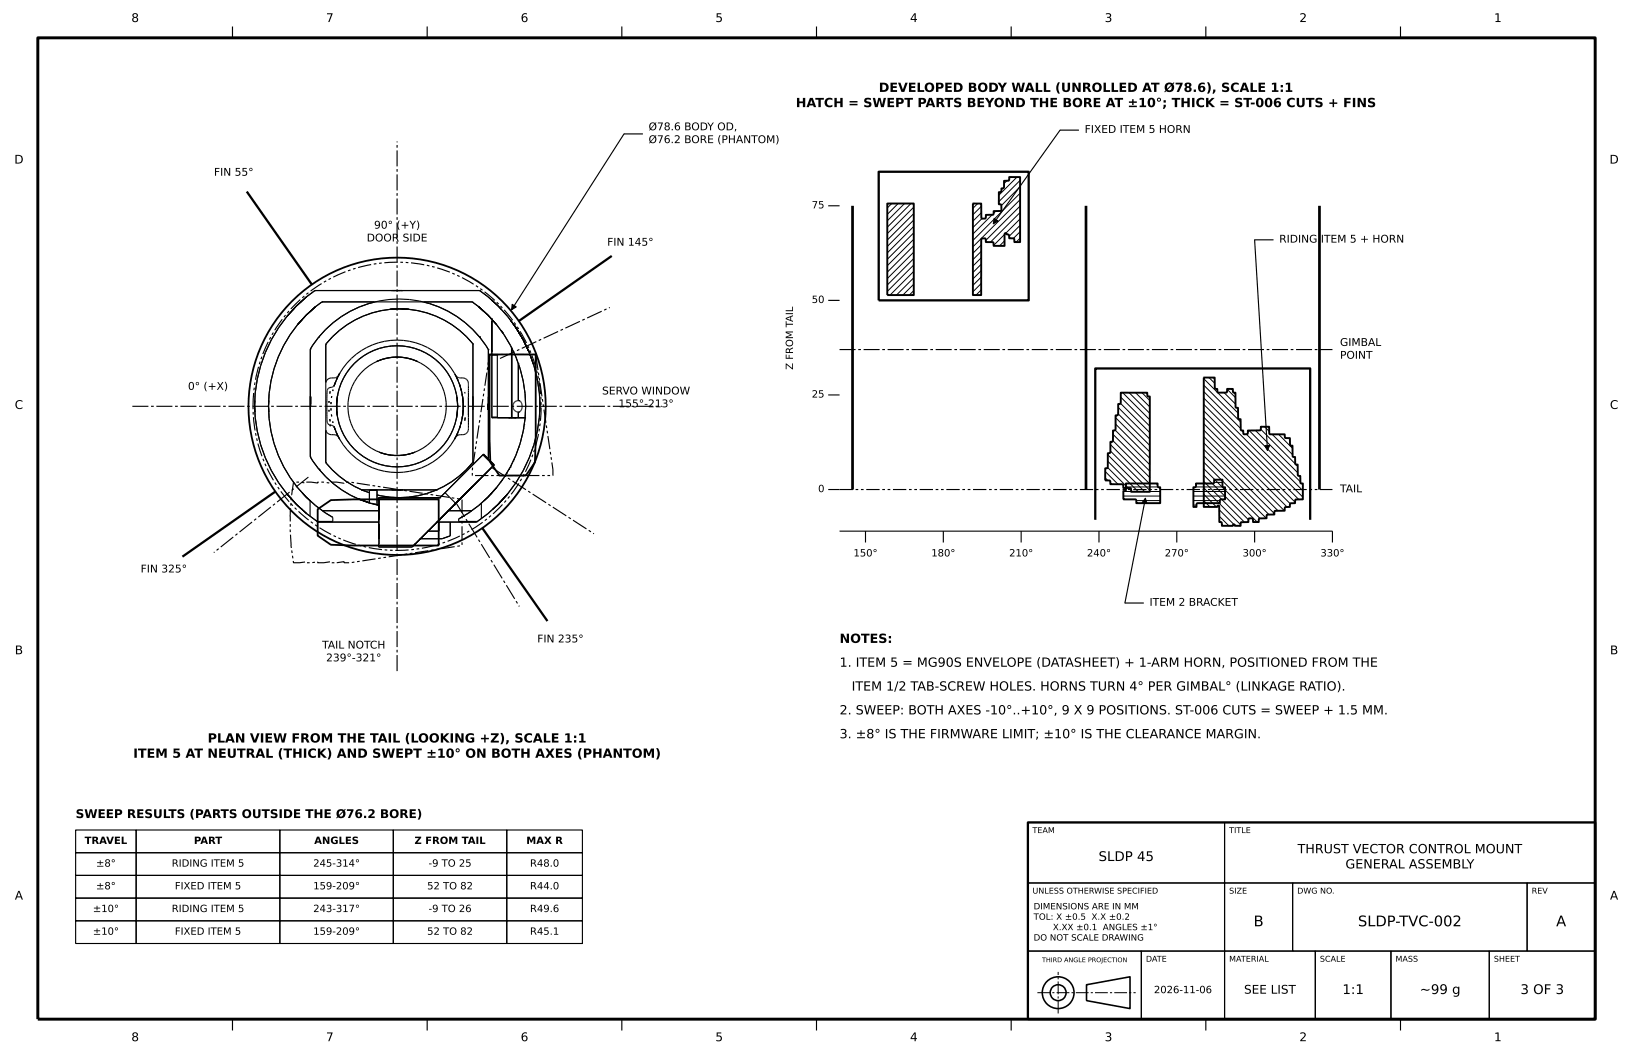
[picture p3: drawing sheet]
<svg xmlns="http://www.w3.org/2000/svg" width="432mm" height="279mm" viewBox="0 0 432 279" stroke-linecap="round" stroke-linejoin="round" font-family="sans-serif">
<path d="M66.9 107.4a38.1 38.1 0 0 1 56.6-33.3 38.1 38.1 0 0 1 1.7 65.6 38.1 38.1 0 0 1-58.2-30.3l-.1-2M132 125.7h14.2v-1.6l-4.6-30.4h-12.1l-4.6 30.4v1.6h7.1M222 129.4h130.3M89 148.8l2-.3v.3h1.6l29.6-4.6v-12.2l-29.6-4.6h-1.6v.3l-2-.3h-1.6v.3l-1.8-.3h-1.6v.3l-1.7-.3h-1.6v.2l-3.1-.2-.7 4.6-.2 4.5 .2 7.7 .7 4.6 3.1-.2v.2h1.6l1.7-.3v.3h1.6l1.8-.3v.3h1.6" fill="none" stroke="#000" stroke-width=".3" stroke-dasharray="3.5 .7 .7 .7 .7 .7" stroke-linecap="butt"/>
<g fill="none" stroke="#000" stroke-width=".48">
<path d="M129.5 93.7h12.1v22.5l-.1 6-2.5 3.5h-6.9l-2.5-3.5-.1-6zM84 134.6l3.5-2.4 6-.2h22.5v12.2h-22.5l-6-.2-3.5-2.4z"/>
<circle cx="105" cy="107.4" r="39.3"/>
</g>
<g fill="none" stroke="#000" stroke-width=".3">
<path d="M61.5 7v3M112.9 7v3M164.4 7v3M215.9 7v3M267.4 7v3M318.9 7v3M370.3 7v3M170 35.4h-5l-29.7 46.5M285.3 34.4h-5l-17.6 24.7M219 54.4h3M79.7 79.9l-1.3 1M81.1 78.4l2.2-1.6h43.5l2.2 1.6"/>
<path d="M81.1 78.4l-2.7 2.5M81.1 78.4l-1.6 1.4M85.1 79.8h39.8M85.1 79.8l-1.7 1.3M85.1 79.8h13.8M99 79.9l-1.4 .3M103.5 76.8h3M112.1 79.9l1.4 .3M112.1 79.8h12.8M124.9 79.8l1.7 1.3M129 78.4l1 1M129 78.4l2.7 2.5"/>
<path d="M130 79.4l.6 .4M130 79.4l.5 .4M130 79.4l1.7 1.5M130 79.4v.1M130.5 79.8h.1M130.5 79.8l1.2 1.1M219 79.4h3M336.7 63.4h-5l3.5 55.7M75.9 83.6l-2.2 3-1.9 3.2-1.6 3.4-1.3 3.4-.9 3.6-.5 3.7-.2 3.2M77.8 81.6l-1.9 2M78.4 80.9l-2.5 2.7M78.4 80.9l-1 1"/>
<path d="M78.7 85.8l-2 2.7-1.7 2.8-1.4 3-1.1 3.2-.9 3.2-.4 3.3-.2 3.4M79.9 84.3v.1M79.9 84.4l-1.2 1.4M80 84.4l-1.3 1.4M81 83.3l-2.3 2.5M81 83.3l-1 1.1M81 83.3h.1M81.8 82.5h.1M82 92.3v28.5M82.1 82.3l-1.1 1M82.1 82.3h-.1M83.4 81.1l-2.4 2.2"/>
<path d="M83.4 81.1l-1.4 1.2M83.4 81.1l-1.5 1.4M84.3 89l-2.3 3.3M84.3 89h.1M86.1 91v31.3M86.1 91v10M89.2 99.8l-.2 .5zM89.8 98.7l-.7 1.4M89.8 98.7l1.7-2.4 1.4-1.6 3.4-2.5 3.8-1.6 2.6-.5 2.3-.2 2.3 .2 2.6 .5 2 .7 2.6 1.4 2.2 1.7 1.5 1.5 2.1 3M89.8 98.7a2.17 2.17 0 0 1-2.5 1.2l-.8 .5-.3 .7M89.8 98.7l-.2 .4zM97.6 80.2l-4.9 2-2.4 1.5-2.2 1.6-3.8 3.7"/>
<path d="M97.6 80.2l2.6-.6 2.7-.4 2.7-.2 2.6 .2 2.7 .4 2.6 .6M100.1 95.3l-2.7 1.6-2 1.7-.9 1.1-.9 1.4-1 2.4-.5 2.3-.1 2 .2 2 .6 2.2 1.4 2.6 1.7 2.1 1.1 1 1.4 .9 2.4 1.1M100.9 95l-1.3 .5 .5-.2M100.9 95l-.8 .3M101.5 94.9l-1.4 .4M101.5 94.9l-.6 .1M102.2 94.7l-1.3 .3M102.2 94.7l-.7 .2M102.9 94.6l-1.4 .3M102.9 94.6l-.7 .1M103.2 81.8l-4.8 .9-4.5 1.9-4.1 2.7-1.8 1.7-1.9 2M103.6 81.7h-.1"/>
<path d="M103.6 81.7l-.4 .1M103.6 94.4l-1.4 .3M103.6 94.4l-.7 .2M104.3 94.4h1.4M104.3 94.4l-1.4 .2M104.3 94.4h-.7M104.3 81.7l-1.1 .1M104.4 81.7l-1.2 .1M104.8 81.7l-1.6 .1M105 94.4h1.4M105 94.4h.7M105 94.4h-1.4"/>
<path d="M105 94.4h-.7M105.6 81.6l-2.4 .2M105.6 81.6l2.5 .2M105.6 81.6l.5 .1M105.6 81.6l.7 .1M105.6 81.6l-2.1 .1M105.7 94.4h.7M105.7 94.4l1.4 .2M106.1 81.7h.2M106.1 81.7l2 .1M106.3 81.7h.3M106.3 81.7h.2"/>
<path d="M106.3 81.7l1.8 .1M106.4 94.4l.7 .2M106.4 94.4l1.4 .3M106.5 81.7h.1M106.6 81.7l1.5 .1M106.6 81.6v.1M107.1 94.6l.7 .1M107.1 94.6l1.4 .3M107.8 94.7l.7 .2M107.8 94.7l1.3 .3M108.1 81.8l4.8 .9 4.5 1.9 4.1 2.7 1.8 1.7 1.8 1.9v31.3l-1.9 2-1.8 1.7-4.1 2.7M108.5 94.9l.6 .1"/>
<path d="M108.5 94.9l1.4 .4M109.1 95l.8 .3M109.1 95l1.3 .5-.5-.2M109.9 95.3l2.2 1.2 1.4 1.1 2.1 2.2 1.3 2.4 .5 1.3 .4 1.8 .2 2.5-.2 1.8-.6 2.4-1.5 2.8-1.6 1.9-1.1 1-1.6 1-2.2 1M113.5 80.2l4.9 2 2.4 1.5 2.2 1.6 3.8 3.7M120.3 98.9l.1 .2a3.1 3.1 0 0 0 2.5 .9 1.85 1.85 0 0 1 1 1.8v4M120.3 98.9l.6 1.2M120.7 99.8l.4 .7zM126.6 81.1l2.4 2.2M126.6 81.1l1.3 1.2M126.8 89h.1M126.8 89l2.3 3.4"/>
<path d="M126.8 89.1h.1M127.9 82.3h.1M127.9 82.3l1.1 1M129 83.3h.1M129 83.3l2.3 2.5M129 83.3l1 1.1M129.1 92.4v28.5M129.8 84.1h.1M129.9 84.2l1.4 1.6M130 84.4h.1M130 84.8h.5M130 84.8h.1"/>
<path d="M130 92.8h.1M130 93.8v16.5M130 93.8h1.5M130 84.8v25.6M130 84.8h.3M130 84.8v8M130 92.8v1M130.1 84.3l-.1 .1M131.3 85.8l1.8 2.4M131.3 85.8l2 2.7M131.5 93.8v16.6M131.5 93.8h.2"/>
<path d="M131.7 80.9l2.5 2.7M131.7 80.9l.9 1M132.5 81.8h.1M132.5 87.4l.6 .7M132.5 87.4l.1 .1M132.6 81.9h.1M132.6 87.5l.5 .6M133.1 88.2l.2 .3M133.1 88.1v.1M133.3 88.5l1.7 2.8M134.2 83.6l.9 1.2M134.2 83.6l2.2 3"/>
<path d="M135 84.8h.1M135 91.3l.4 .9M135 91.3l1.4 3M135.1 84.8l.5 .7M135.1 84.8l1.3 1.8M135.3 91.9l.1 .3M135.3 91.9v18.5h1.7M135.3 91.9l1.1 2.4M135.4 92.2v18.2h-3.9M135.6 85.5l.1 .2M135.6 85.5h.1M135.7 85.6l.2 .2"/>
<path d="M135.7 85.6h.1M135.7 85.6l.2 .3M135.7 85.6l.7 1M135.7 85.7l.4 .5M135.9 85.8l.4 .6M135.9 85.9l.3 .5M136.1 86.2l.3 .3-.1-.1M136.1 86.2l.3 .4M136.1 86.2l-.1 .1M136.2 86.2l.2 .4M136.2 86.3l.1 .1M136.2 86.4h.1"/>
<path d="M136.2 86.4l.2 .2M136.3 86.4h.1M136.3 86.4l.1 .2M136.4 86.8l1.9 3M136.4 94.3l1.1 3.2M136.4 94.3l.6 1.8M136.4 86.6l1.2 1.9M136.4 86.6l.5 .8M136.4 86.6l1 1.6M136.4 86.6l1.4 2.2M136.4 86.6l.2 .3M136.4 86.6l1.9 3.2"/>
<path d="M136.4 86.6l1 1.7M136.6 86.9l.3 .5M136.6 86.9l1.7 2.9M136.9 87.4l.8 1.3-.3-.5M136.9 87.4l.6 .9M137 96.1v9.8M137 96.1l.5 1.4M137.4 88.3l.2 .3M137.5 88.3l.1 .3M137.5 97.5l.8 3.2M137.6 88.6h.1M137.6 88.6l.2 .2"/>
<path d="M137.8 88.8l.4 .8M137.8 88.8l.3 .5M138 89.2l.3 .6M138 89.2v.1M138 89.2h-.1M138 89.3l.2 .3M138 89.3h.1M138.1 89.3h.1M138.1 89.3l.2 .5M138.2 89.6l.1 .2M138.3 89.8l.3 .6M138.3 89.8l1.5 3"/>
<path d="M138.3 89.8l1.6 3.4M138.4 89.8l1.5 3.3M138.4 90l1.2 2.5M138.4 90l.2 .3M138.6 90.3l1.2 2.5M138.6 90.4l1.1 2.3M138.6 90.4l1 2.1M139.6 92.5l.1 .2M139.6 92.5l.3 .6M139.7 92.7l.1 .2M139.8 92.9h.1M139.8 92.9l.1 .1"/>
<path d="M139.9 93.1h.1M139.9 93.2l1.3 3.4M139.9 93.2l1.2 3.2M141 96.4h.1M141.1 96.4l-.9-2.6 1 2.8M141.2 96.6l.9 3.6M141.2 96.6l.8 3.5M67.3 107.1l.2 3.2 .5 3.7 .9 3.6 1.3 3.4 1.6 3.4 1.9 3.2 2.2 3M67.3 107.1h.1M67.3 107.1l.1 1.8M67.4 105.9l-.1 1.2M67.4 108.9h.1"/>
<path d="M71 107.4l.2 3.3 .4 3.3 .9 3.2 1.1 3.2 1.4 3 1.7 2.8 2 2.7 2.3 2.5M71 107.4l.1 1.5M71.1 105.9l-.1 1.5M82.1 106.8v.4M82.1 105v1.8M82.1 105h.1M82.1 107.2l-.1-2.4v3.5M86.1 113.9v8.4M86.2 113.7a1.91 1.91 0 0 0 2.3 1.2 1.78 1.78 0 0 1 1.3 1.2M86.5 111.7h.1M86.5 111.7l.3 .4 .4 .3M87 108.3v.5z"/>
<path d="M87 106v.5zM87.2 110.8l.1 .6zM87.2 112.4h.3M87.3 112.3l.1 .4zM87.3 103.4l-.1 .6zM87.5 102.4h.1M87.5 112.4h.1M87.5 102.4a1.69 1.69 0 0 0-1 2.1v7.1M87.5 112.4l.5 .1 .4 .6M87.5 107.9v.6zM87.5 106.3v.5zM87.6 109.6l.1 .5z"/>
<path d="M87.7 104.7l-.1 .5zM88 111.4l.1 .4zM88.1 103l-.1 .4zM88.3 112.6l.2 .5M88.3 102.1h.1M88.4 112.8l.2 .8zM88.4 113l.1 .1zM88.4 101.7h.1M88.4 101.7l-.3 .5-.6 .2M88.5 101.7l-.1 .3v-.3M88.5 113.1l.6 1.6M88.5 101.7l-.1 .3"/>
<path d="M88.5 101.7l.3-.8-.5 1.2M88.5 101.7l-.2 .4M88.9 114.2l.3 .8zM89 107.4v.3M89 107.4l.1 1.6M89 107.4v.8v-.2M89 107.4v.1M89 107.3v.1M89 107.5v.5M89 107.1v.2M89 107.7v.4M89 107.1v.3"/>
<path d="M89 106.8v.3M89 108v.1M89 106.7v.4M89 108.1v.5M89 108.1v.1M89 106.7v.1M89 106.6v.1M89 106.2v.5M89 108.6l.1 .3M89 108.6l.1 .4M89.1 105.9l-.1 .3M89.1 108.9v.1"/>
<path d="M89.1 109l.2 1.5M89.1 105.8l-.1 1.6M89.1 105.8l-.1 .8M89.1 105.8v.1M89.1 109h.1M89.1 105.8l-.1 .4M89.1 109v.1M89.1 109l.1 .8M89.1 105.8h.1M89.1 114.7l.7 1.4M89.1 100.1l-.6 1.6M89.1 109.1v.1"/>
<path d="M89.1 105.6v.2M89.1 109.2l.1 .6M89.2 109.8l.1 .7M89.3 110.5l.9 3 1.5 2.8 1.2 1.5 1.9 2 2.7 1.7 2.3 1 2.1 .6 3.1 .3 3.1-.3 2.1-.6 2.3-1 2.7-1.7 2.2-2.2 1.4-2.1 1-2 .9-3M89.3 104.3l-.2 1.5M89.3 104.3l.9-3 1.5-2.8 1.6-2 1.5-1.5 2.7-1.7 1.9-.9 2.5-.7 3.1-.3 3.1 .3 2.5 .7 1.9 .9 2.7 1.7 2.2 2.2 1.4 2.1 1 2 .9 3M89.3 104.3l-.2 1.3M89.8 116.1l1.8 2.6 1.3 1.4 3.2 2.3 2.4 1.2 1.6 .6 3.1 .6 1.8 .1 1.8-.1 3.1-.6 1.6-.6 2.8-1.4 2.8-2.1 2.2-2.5 .9-1.5M100.8 119.7l1.4 .4M100.8 119.7l.8 .3M100.8 119.7l-.5-.2 1.3 .5M101.6 120l1.3 .3"/>
<path d="M101.6 120l.6 .1M108.4 120l-1.3 .3M108.4 120l-.6 .1M109.2 119.7l-1.4 .4M109.2 119.7l-.8 .3M109.2 119.7l.5-.2-1.3 .5M120.7 104.3l.2 1.5M120.7 104.3l.1 .7M120.8 105l.1 .7M120.8 105l.1 .8M120.9 109.2l-.2 1.3M120.9 105.7v.1"/>
<path d="M120.9 109.1v.1M120.9 114.7l-.7 1.4M120.9 100.1l.6 1.6M120.9 114.7l-.2 .4zM120.9 109v.1M120.9 105.8v.1M120.9 105.8h.1M120.9 105.8l.1 1.6M120.9 109l-.2 1.5M120.9 109v.2M120.9 105.8l.1 .4M120.9 109h.1"/>
<path d="M120.9 105.9l.1 .3M120.9 108.9v.1M121 106.2v.9M121 108.6l-.1 .3M121 108.6l-.1 .4M121 107.1v.3M121 107.7v.9M121 107.4v.3M121 107.4l-.1 1.6M121.1 114.3l-.2 .4zM121.5 101.5l.2 .6zM121.5 113.1l-.6 1.6"/>
<path d="M121.5 101.7l.5 1.6M121.7 112.7l-.2 .6zM121.9 102.8l.2 .7zM122 111.5l-.5 1.6M122 103.3l.3 1.6M122 111.3l-.1 .7zM122.3 109.9l-.3 1.6M122.3 104.9l-.1-.7 .2 1.6M122.3 104.9l.1 .9M122.3 104.9l.2 1.7M122.3 109.9l-.1 .7zM122.4 109l-.1 .9"/>
<path d="M122.4 109l-.1 .8M122.4 105.8l.1 .8M122.5 108.2l-.1 .8M122.5 108.2l-.2 1.7M122.5 106.6v1.6M122.5 106.6v.8M122.5 107.4v.8M122.9 103.6v.4M123 110.3l-.1 .9zM123.9 107.4l-.1 2.2M123.9 105.8v1.6M123.9 105.2v.6"/>
<path d="M123.9 113.4a1.74 1.74 0 0 1-2.3 1.5l-.8 .3-.6 .9M123.9 105.2h.1M123.9 105.1l-.1 .1M123.9 113.4h.1M123.9 107.4v5.9M125.1 104.8v3.5M129.1 106.9v1.2M129.1 106.8v1.3M129.1 108.3v.1M129.1 108.1v.2M129.1 106.7v1.6M129.1 108.4h.1"/>
<path d="M129.1 104.9v3.2M129.1 104.9h.1M130 110.4h8.9M130 110.4h4.8M130 110.3h1.5M130 110.3v.1M131.5 110.4h5.5M134.4 110.4h.1M134.5 110.4h.3M134.5 110.4h2M134.8 110.4h.1M136.1 110.4h2.8"/>
<path d="M136.2 110.4h.2M137 108.9v1.5M137 110.4h1.8M137 110.4h1.9M137 108.9h.1M137 105.9a1.5 1.5 0 0 0-1.4 1.5 1.5 1.5 0 0 0 1.4 1.5M137.1 105.9h-.1M137.1 108.9h.1M137.1 108.9h.4M137.1 105.9h.4M137.1 105.9a1.69 1.69 0 0 1 0 3M137.1 105.9h.1"/>
<path d="M137.3 118.1v.2M138.3 100.7l.5 3.3M138.6 113.3l-.1 .1M138.7 112.2v.1M138.8 104l.2 3.4M138.8 110.7l-.5 3.3-.8 3.2-1.1 3.2-1.4 3-1.7 2.8M138.8 110.4v.3M138.8 110.4l.1 .2M139 107.4l-.2 3.3M139 107.4l-.2 3M141.2 117.6l-1.3 3.4M142 100.1v.3"/>
<path d="M142 100.4h.1M142 100.1l.1 .1M142 100.4v.1M142.1 100.2l.5 3.7M142.1 100.2v.2M142.1 100.4l.5 3.5M142.6 103.9l.2 3.2M142.7 105.9l.1 1.2M142.8 107.1l-.2 3.2-.5 3.7-.9 3.6M142.8 107.1l-.1 1.8M219 104.4h3M75.9 130.6l2.5 2.7"/>
<path d="M75.9 130.6l1.8 2M77.7 132.5v.1M77.7 132.6l.7 .7M77.7 132.6h.1M78.4 133.3l2.7 2.5M78.4 133.3l1.5 1.3M79.7 134.5l1.3 1.2-1.3-1.2M79.9 130.4l1.1 1M80.1 130.4h.1M81 131.4l1 .9M81 131.4l2.4 2.2M81 131.4h.1"/>
<path d="M81 131.4l1.1 1M81.1 135.8l.9 .6M81.1 135.8l3 2.2M82 132.3v4.1M82 132.3l1.4 1.3M82 136.4l1.9 1.5M82 120.8l2.4 3.3M83.4 133.6l1.9 1.4M83.4 133.6l2.7 2M83.9 137.9h4.1M83.9 137.9l.2 .1M84.1 138h.1"/>
<path d="M84.1 138h16zM84.3 124h.1M84.3 124l.1 .1M84.4 124.1h.1M84.4 124.1l1.7 1.9M85.3 135h14.8M85.3 135l.8 .6M85.3 135h14.9M86.1 126h.1M86.1 135.6l1.9 1.2M86.1 126l2.1 1.9 2.2 1.6 4.3 2.3M86.1 122.3l1.8 1.9 1.8 1.7 4.1 2.7"/>
<path d="M88 136.8v1.1M93.8 128.6l2.2 1M93.8 128.6l1.9 .9M94.7 131.8l2.9 1.1M94.7 131.8h.1M94.7 131.8l.4 .2M95.1 132l2.6 1M95.7 129.5l.3 .1M95.7 129.5h19.7M96 129.6l1.7 .6M97.6 132.9h.2M97.6 132.9h.1"/>
<path d="M97.7 133l2.4 .6M97.7 133l2 .5M97.7 130.2v2.7M97.7 129.6v.6M97.7 129.6h2M97.7 129.6v3.3M98.3 133l.1 .1M98.6 133.1l.2 .1M99 133.2l.4 .1M99.6 133.4h.1M99.7 129.6v3.8M99.7 130.8v2.6"/>
<path d="M99.7 133.4l.5 .1M99.7 129.6v1.2M99.7 133.4h.1M99.7 133.5l.4 .1M99.7 133.4v.1M99.9 133.5h.2M100.1 137.3v1.3M100.1 137.2v.1M100.1 137v.2M100.1 137.3v1.7M100.1 137h.1M100.1 138.6h.1"/>
<path d="M100.1 138.6v.3M100.1 137.1v.2M100.1 137v.1M100.1 138.9v.1M100.1 131.6l.1 .5M100.1 131.6h16M100.1 131.6h16.2M100.1 138.6v3.8M100.1 137.3v1.6M100.1 137.1v.1M100.1 137.1v.4M100.1 137.5v1.4"/>
<path d="M100.1 137v.3M100.1 137.3h.1M100.1 137.3v.2M100.1 137.5v1.1M100.1 133.6v3.7M100.1 133.6v8.8M100.1 139h.1M100.1 137.2h.1M100.1 138.9h.1M100.2 133.5h.1M100.2 138.6v5.3M100.2 133.5v3.5"/>
<path d="M100.2 139v3.4M100.2 138.9v.1M100.2 139v.1M100.2 132.1v4.8M100.2 138.9v3.5M100.2 138.8v.2M100.2 132.1v5.2M100.2 132.1v4.9M100.2 138.8v5.1M100.2 132.1v1.4M100.2 137.2v.2M100.2 137h.1"/>
<path d="M100.2 137.3h.1M100.2 137v.2M100.2 137.2v.1M100.2 138.6v.2M100.2 138.6h.1M100.2 138.6v.4M100.2 137.1h-.1M102.2 120.1l1.4 .2M102.2 120.1l.7 .2M102.9 120.3h.7M102.9 120.3l1.4 .1M103.5 129.5h3.1"/>
<path d="M103.6 120.3l.7 .1M103.6 120.3l1.4 .1M104.3 120.4h.7M104.3 120.4h1.4M105.7 120.4h-.7M106.4 120.3l-1.4 .1M106.4 120.3l-.7 .1M107.1 120.3l-1.4 .1M107.1 120.3h-.7M107.8 120.1l-1.4 .2M107.8 120.1l-.7 .2M115.1 129.6l-2.3 .9-4.8 .9h-4.9l-3.4-.6"/>
<path d="M115.4 129.5l-.3 .1M116 138h-.6h10.6M116.1 137.5l-6.4 6.4M116.1 131.6h.1M116.1 137.4l-7.1 7.2M116.1 137.4v.1M116.1 137.3v.2M117.3 128.6l-1.9 .9M117.3 128.6l-2.2 1M117.7 130.2l-1.4 1.4M117.7 130.2l2.8 2.9M118.3 135.1v.1"/>
<path d="M118.3 135.2l-2.2 2.2M118.3 135.2l1.1-1-3.3 3.2M118.4 135h6.3M118.6 135h6.1M119 134.6l-2.9 2.9M119 134.6l-.7 .6M119 138h7M119 138h-2.4a.44 .44 0 0 0-.6 0 .44 .44 0 0 0 0 .6v1.8M119 138v3a.7 .7 0 0 1-.8 .9l-1.3 .5h-5.9M119.4 134l.1 .1M119.4 134.2l.5-.6-3.8 3.8M119.4 134.2l-3.3 3.2"/>
<path d="M119.5 134.1l-.5 .3M120 133.5h.1M120 133.5l-1 1.1M120.1 133.5l-.5 .5zM120.1 133.5l-11.1 11.1M120.1 133.5l-10.7 10.7M120.1 133.5l-.6 .6M120.1 133.4v.1M120.2 133.2l.1 .1M120.3 133.3l-.2 .1M120.3 133.3l-.3 .2M120.5 133.1l-.4 .3"/>
<path d="M120.5 133l-.2 .3M120.7 132.9l-.6 .5M120.8 132.7l-.7 .7M121.2 132.3l-.5 .6M121.3 137.2v.7M121.3 137.9h4.9M121.7 131.8l-1.6 1.6M121.7 131.8l-.9 .9M121.7 131.8l-.5 .5M122.1 131.5l-2 1.9M122.7 130.6l.1 .1M122.8 130.7l-2.7 2.7"/>
<path d="M122.8 130.7l-2.1 2.2M122.8 130.7l-1.6 1.6M122.9 130.6l-1.2 1.2M123.1 130.2l.1 .1M123.2 130.3l-.3 .3M123.2 130.3l-1.1 1.2M123.6 130l-1.5 1.5M123.6 130l-3.5 3.4M123.9 135.6l-2.6 1.6M123.9 129.7l-3.8 3.7M123.9 129.7l-1.1 1M124.7 135l-.8 .6"/>
<path d="M124.7 128.6l.1 .1M124.8 128.6l.1 .1M124.8 128.7l-1.9 1.9M124.8 128.7l-2 2M124.8 128.7l-1.2 1.3M124.8 128.7h.1M124.9 128.7l-1 1M125.2 128.2l.1 .1M125.3 128.3l-.4 .4M125.3 128.3l-1.4 1.4M125.5 128l-5.4 5.4M125.5 128l-.6 .7"/>
<path d="M125.5 128h.1M126 138h.1M126.2 137.9l-.2 .1M126.6 133.6l-1.9 1.4M126.6 133.6l-2.7 2M126.7 126.6l.1 .1M126.8 126.7l-3.2 3.3M126.8 126.7l-1.3 1.3M127.3 133v4.1M127.3 133l-.7 .6M127.3 137.1l-1.1 .8M127.7 120.2l2.8 2.9"/>
<path d="M127.7 120.2l-10 10M127.9 120l-11.6 11.6M127.9 120l2.8 2.9M127.9 120l-.2 .2M127.9 120l1.1 1.1M129 121.1l1.7 1.8M129 121.1l-.1 .2M129 135.8l-1.7 1.3M129 135.8l-3 2.2M129 131.4l-1.1 1M129 131.4l-2.4 2.2M129 131.4l-1.7 1.6"/>
<path d="M129 131.4h.1M129.1 120.9l-.1 .2M129.1 120.9l-.2 .3M130.1 130.4l-1.1 1M130.5 123.1l-10 10M130.7 122.9l-.2 .2M130.7 122.9l-10.6 10.5M130.7 122.9l-5.2 5.1M131.3 128.9l-1.6 1.8zM131.3 128.9l-2.3 2.5M131.7 133.3l-2.7 2.5M131.7 133.3l-1.4 1.3"/>
<path d="M132.4 132.6l-.7 .7M132.6 127.3l-.1 .1M132.8 127v.1M133.3 126.2l-2 2.7M133.8 125.5v.2M134.1 125v.1M134.2 130.6l-2.5 2.7M134.2 130.6l-2.4 2.7M134.2 130.6l-2.1 2.3zM134.8 124l-.2 .2M135.1 123.4l-.1 .2M135.2 123.1v.1"/>
<path d="M135.9 121.7l-.1 .2M136 121.4v.1M136.4 127.4h.1M136.4 127.6l-2.2 3M136.5 127.4l-.1 .2M138.3 124.4l-1.9 3.2M138.3 124.4l-1.8 3M139.9 121l-1.6 3.4M219 129.4h3M302.9 131.7l-5.4 27.7h5M100.1 144.6h8.9M100.1 142.4h.1"/>
<path d="M100.2 143.9l-.1 .7M109.4 144v.2M109.6 143.9h.1M109.7 143.9l-.3 .3M109.7 143.9h.1M113 140.4h3M113.2 140.4h2.8M222 140.4h130.3v3M228.9 140.4v3M249.4 140.4v3M270 140.4v3M290.6 140.4v3"/>
<path d="M311.2 140.4v3M331.7 140.4v3M20 219.4h16v6h-16zM36 219.4h38v6h-38zM74 219.4h30v6h-30zM104 219.4h30v6h-30zM134 219.4h20v6h-20zM271.8 217.4h52v16h-52zM323.8 217.4h98v16h-98zM20 225.4h16v6h-16zM20 231.4h16v6h-16zM20 237.4h16v6h-16z"/>
<path d="M36 225.4h38v6h-38zM36 231.4h38v6h-38zM36 237.4h38v6h-38zM74 225.4h30v6h-30zM74 231.4h30v6h-30zM74 237.4h30v6h-30zM104 225.4h30v6h-30zM104 231.4h30v6h-30zM104 237.4h30v6h-30zM134 225.4h20v6h-20zM134 231.4h20v6h-20zM134 237.4h20v6h-20z"/>
<path d="M271.8 233.4h52v18h-52zM323.8 233.4h18v18h-18zM341.8 233.4h62v18h-62zM403.8 233.4h18v18h-18zM20 243.4h16v6h-16zM36 243.4h38v6h-38zM74 243.4h30v6h-30zM104 243.4h30v6h-30zM134 243.4h20v6h-20zM271.8 251.4h30v18h-30zM301.8 251.4h22v18h-22zM323.8 251.4h24v18h-24z"/>
<path d="M347.8 251.4h20v18h-20zM367.8 251.4h26v18h-26zM393.8 251.4h28v18h-28zM61.5 269.4v3M112.9 269.4v3M164.4 269.4v3M215.9 269.4v3M267.4 269.4v3M318.9 269.4v3M370.3 269.4v3"/>
</g>
<path d="M132.2 94.8l29-13.5M222 92.4h130.3M35 107.4h140M81.5 126.1l-25 20M120.6 133l16.7 27.3M130.2 123.7l26.8 17.4M105 177.4v-140" fill="none" stroke="#000" stroke-width=".3" stroke-dasharray="4.2 .7 .7 .7" stroke-linecap="butt"/>
<path d="M65.3 50.6l17.2 24.6M232.3 45.4h39.7v34h-39.7zM161.8 67.7l-24.6 17.2M72.8 129.9l-24.6 17.2M127.5 139.6l17.2 24.6M289.6 137.4v-40h56.8v40M271.8 217.4h150v52h-150z" fill="none" stroke="#000" stroke-width=".6" stroke-linecap="butt"/>
<g fill="none" stroke="#000" stroke-width=".26">
<path d="M235.8 53.8l-1.2 1.2M237.5 53.8l-2.9 2.9M239.2 53.8l-4.6 4.6M240.9 53.8l-6.3 6.3M241.6 59.8l-7 7M241.6 58.2l-7 6.9M241.6 56.5l-7 7M241.6 54.8l-7 7M258.5 53.8l-1.2 1.3M259.5 56.3l-2.2 2.2M259.5 54.6l-2.2 2.2M259.6 57.8l-2.3 2.4"/>
<path d="M262.3 56.8l-5 5.1M263.3 55.8l-.6 .6M266.2 47.8l-.7 .7M267.2 46.8l-.3 .4M268.9 46.8l-4.8 4.8M269.7 59.6l-2.8 2.8M269.7 57.9l-3.7 3.7M269.7 56.2l-7.8 7.8M269.7 54.5l-9 9M269.7 52.8l-12.4 12.5M269.7 51.1l-12.4 12.5M269.7 49.4l-4.9 4.9"/>
<path d="M269.7 47.7l-5.6 5.6M241.6 76.8l-1.2 1.2M241.6 75.1l-2.9 2.9M241.6 73.4l-4.6 4.6M241.6 71.7l-6.3 6.3M241.6 70l-7 7M241.6 68.3l-7 7M241.6 66.6l-7 7M241.6 64.9l-7 7M241.6 63.2l-7 7M241.6 61.5l-7 7M259.5 76.6l-1.4 1.4"/>
<path d="M259.5 74.9l-2.2 2.2M259.5 73.2l-2.2 2.2M259.5 71.5l-2.2 2.2M259.5 69.8l-2.2 2.2M259.5 68.1l-2.2 2.2M259.5 66.5l-2.2 2.1M259.5 64.8l-2.2 2.1M265.6 63.7l-1.3 1.3M265.6 62l-2.9 2.9M269.7 62.9l-1 1.1M269.7 61.3l-1.7 1.7M319.7 99.8l1.5 1.5"/>
<path d="M293.6 117.5l10.4 10.4M293.6 119.2l10.4 10.4M294.3 116.5l9.7 9.7M294.3 114.8l9.7 9.7M294.9 113.7l9.1 9.1M295 110.4l9 9.1M295 112.1l9 9M295.7 107.7l8.3 8.4M295.7 109.4l8.3 8.4M296.3 106.6l7.7 7.8M296.4 105l7.6 7.7M296.9 103.8l7.1 7.2"/>
<path d="M298.6 103.8l5.4 5.5M300.3 103.8l3.7 3.8M302 103.8l2 2.1M318.3 100.1l9.1 9.1M318.3 101.8l9.7 9.7M318.3 103.5l9.7 9.7M318.3 105.2l26.2 26.2M318.3 106.9l25.1 25.1M318.3 108.6l24.1 24.1M318.3 110.3l22.8 22.8M318.3 112l22 22M318.3 113.7l21.3 21.3"/>
<path d="M318.3 115.4l19.6 19.6M318.3 117.1l18.7 18.6M318.3 118.8l17.2 17.2M323.7 103.8l3 3M324.5 102.9l2.2 2.2M328.6 113.8l.1 .1M329.6 114.8l14.9 14.9M330.3 113.8l13.5 13.5M332 113.8l11.1 11.1M333.4 113.5l9.1 9.1M334.4 112.8l1.2 1.2M336.4 114.8l5.4 5.4"/>
<path d="M338.1 114.8l3.7 3.7M340.8 115.8l.3 .3M292.2 124.6l3.4 3.4M292.2 126.3l.7 .7M292.9 123.6l5.4 5.4M292.9 120.2l9.8 9.8M292.9 121.9l8.1 8.1M293.6 127.7l.3 .3M297 129.9h9.8M297 131.1h9.8M297.7 128.7h8.5M299.1 129.8l.2 .2"/>
<path d="M300.5 132.3h6.3M315.6 133.5h.8M315.6 132.3h7M315.6 131.1h8.3M315.6 129.9h8.3M316.1 128.7h7.3M318.3 120.5l16.5 16.5M318.3 122.2l14.8 14.8M318.3 123.9l14.1 14.1M318.3 125.6l11.8 11.8M318.3 127.3l10.7 10.7M318.3 129l9.7 9.7"/>
<path d="M318.3 130.7l3.3 3.3M318.3 132.4l1.6 1.6M321 127.5h2.2M322.4 134.8l3.8 3.8M322.4 136.5l2.5 2.5M323.1 138.9l.1 .1M326.5 138.9l.1 .1M342.4 120.8v.1M342.7 122.8l.4 .4M344.3 127.8l.2 .2"/>
</g>
<path d="M225.4 54.4v75M287.2 54.4v75M348.9 54.4v75" fill="none" stroke="#000" stroke-width=".72" stroke-linecap="butt"/>
<path d="M10 10h411.8v259.4h-411.8z" fill="none" stroke="#000" stroke-width=".78" stroke-linecap="butt"/>
<g fill="none" stroke="#000" stroke-width=".42">
<path d="M287.3 260.3l11.5-2.1v8.4l-11.5-2.1z"/>
<circle cx="279.8" cy="262.4" r="2.1"/>
<circle cx="279.8" cy="262.4" r="4.2"/>
</g>
<path d="M274.3 262.4h26M279.8 267.9v-11" fill="none" stroke="#000" stroke-width=".26" stroke-dasharray="3.4 .6 .6 .6" stroke-linecap="butt"/>
<path d="M234.6 53.8h7v24.2h-7zM257.3 53.8h2.2v3.8l.2 .2h.8l.2-1h1.9l.2-1h1.8l.2-.3v-1.3l-.7-.2v-3.2h.5l.2-1 .6-.1 .1-1.9h1.2l.2-1h2.8v17.2h-1.5l-.1-.9-1.2-.1-.2-.9-.5-.2-.3-.3-.3 .4v3h-2.9l-.1-.9-1.9-.1-.1-.9h-1.1l-.1 14.9h-2.1zM318.3 99.8h2.9v2.8l.7 .2v.8l.2 .2h2.2l.2-1h1.5l.1 .9 .6 .1v3.8l.7 .2v2.8l.6 .2 .1 2.8 .6 .2 .2 .9 .9 .1 .2-1h3.2l.2-1h2.2l.1 1.9 4 .1 .1 .9 1.3 .1v1.8l.7 .2v2.8l.6 .2 .1 1.8 .6 .2 .1 2.8 .6 .2 .1 1.8 .6 .2v4.2h-1.9l-.2 1h-1.2l-.1 1-1.3 .1-.1 .9h-2.6l-.1 1h-1.9l-.2 1h-1.9l-.2 1h-1.5l-.1-.9-.9-.1-.2 1h-1.9l-.2 1h-1.5l-.3-.4-.2 .4h-2.9l-.1-.9-.6-.1-.1-4.3-.3-.1-.1 .4h-3.6zM296.4 103.8h6.9l.2 .9 .5 .1v25.2h-4.9l-.1-.9-2-.1v-.8l-.2-.2h-3.2l-.1-.9-1.3-.1v-3.2h.6l.1-.3v-3.7l.6-.1 .1-2.9h.5l.2-.3v-2.7h.5l.2-.3v-3.7h.5l.2-.3v-2.7h.5l.1-.3zM297.7 127.8h8.4l.1 .9 .6 .1v4.2h-6.3v-.7l-.3-.3h-3.2v-2.2h.5l.2-.2zM316.2 127.8h4.6l.2-.2v-.8h2.2l.1 1.8 .2 .2h.4v3.2h-1.2l-.1 1h-6l-.2 .3v.7h-.8v-5.2l.6-.1z" fill="none" stroke="#000" stroke-width=".51"/>
<path d="M262.9 57.7l1 .8-1.2 .6zM135.4 80.4l1.1 .7-1.2 .8zM334.4 117.8h1.3l-.5 1.3zM302.9 131.7l.4 1.4-1.3-.2z" fill="#000" stroke="#000" stroke-width=".3"/>
<g font-size="3.9">
<text x="331.5" y="244.8">B</text>
<text x="359.1" y="244.8">SLDP-TVC-002</text>
<text x="411.5" y="244.8">A</text>
</g>
<g font-size="3.5">
<text x="290.5" y="227.6">SLDP 45</text>
<text x="355" y="262.8">1:1</text>
<text x="375.4" y="262.8">~99 g</text>
<text x="402" y="262.8">3 OF 3</text>
</g>
<g font-size="3.4">
<text x="210.4" y="28.3">HATCH = SWEPT PARTS BEYOND THE BORE AT ±10°; THICK = ST-006 CUTS + FINS</text>
<text x="232.4" y="24.3">DEVELOPED BODY WALL (UNROLLED AT Ø78.6), SCALE 1:1</text>
<text x="222" y="169.9">NOTES:</text>
<text x="222" y="176.2">1. ITEM 5 = MG90S ENVELOPE (DATASHEET) + 1-ARM HORN, POSITIONED FROM THE</text>
<text x="225.2" y="182.5">ITEM 1/2 TAB-SCREW HOLES. HORNS TURN 4° PER GIMBAL° (LINKAGE RATIO).</text>
<text x="222" y="188.8">2. SWEEP: BOTH AXES -10°..+10°, 9 X 9 POSITIONS. ST-006 CUTS = SWEEP + 1.5 MM.</text>
<text x="54.9" y="196.3">PLAN VIEW FROM THE TAIL (LOOKING +Z), SCALE 1:1</text>
<text x="222" y="195.1">3. ±8° IS THE FIRMWARE LIMIT; ±10° IS THE CLEARANCE MARGIN.</text>
<text x="35.2" y="200.3">ITEM 5 AT NEUTRAL (THICK) AND SWEPT ±10° ON BOTH AXES (PHANTOM)</text>
<text x="343.1" y="225.5">THRUST VECTOR CONTROL MOUNT</text>
<text x="355.8" y="229.6">GENERAL ASSEMBLY</text>
</g>
<g font-size="3.2">
<text x="34.7" y="5.8">8</text>
<text x="86.2" y="5.8">7</text>
<text x="137.7" y="5.8">6</text>
<text x="189.2" y="5.8">5</text>
<text x="240.6" y="5.8">4</text>
<text x="292.1" y="5.8">3</text>
<text x="343.6" y="5.8">2</text>
<text x="395.1" y="5.8">1</text>
<text x="3.8" y="43.2">D</text>
<text x="425.6" y="43.2">D</text>
<text x="3.9" y="108.1">C</text>
<text x="425.7" y="108.1">C</text>
<text x="3.9" y="172.9">B</text>
<text x="425.7" y="172.9">B</text>
<text x="20" y="216.2">SWEEP RESULTS (PARTS OUTSIDE THE Ø76.2 BORE)</text>
<text x="3.9" y="237.8">A</text>
<text x="425.7" y="237.8">A</text>
<text x="328.9" y="262.7">SEE LIST</text>
<text x="34.7" y="275.2">8</text>
<text x="86.2" y="275.2">7</text>
<text x="137.7" y="275.2">6</text>
<text x="189.2" y="275.2">5</text>
<text x="240.6" y="275.2">4</text>
<text x="292.1" y="275.2">3</text>
<text x="343.6" y="275.2">2</text>
<text x="395.1" y="275.2">1</text>
</g>
<g font-size="2.8">
<text x="171.5" y="34.4">Ø78.6 BODY OD,</text>
<text x="286.8" y="35.1">FIXED ITEM 5 HORN</text>
<text x="171.5" y="37.8">Ø76.2 BORE (PHANTOM)</text>
<text x="56.6" y="46.5">FIN 55°</text>
<text x="97" y="63.8">DOOR SIDE</text>
<text x="98.9" y="60.4">90° (+Y)</text>
<text x="160.5" y="64.9">FIN 145°</text>
<text x="338.2" y="64.1">RIDING ITEM 5 + HORN</text>
<text x="354.3" y="91.4">GIMBAL</text>
<text x="354.3" y="94.8">POINT</text>
<text x="49.7" y="103.1">0° (+X)</text>
<text x="159.2" y="104.3">SERVO WINDOW</text>
<text x="163.5" y="107.7">155°-213°</text>
<text x="354.3" y="130.1">TAIL</text>
<text x="37.2" y="151.3">FIN 325°</text>
<text x="304" y="160.1">ITEM 2 BRACKET</text>
<text x="85.2" y="171.4">TAIL NOTCH</text>
<text x="142.1" y="169.8">FIN 235°</text>
<text x="86.2" y="174.8">239°-321°</text>
</g>
<g font-size="2.6">
<text x="214.6" y="55.1">75</text>
<text x="214.6" y="80.1">50</text>
<text x="209.7" y="97.8" transform="rotate(-90 209.7 97.8)">Z FROM TAIL</text>
<text x="214.6" y="105.1">25</text>
<text x="216.3" y="130.1">0</text>
<text x="225.7" y="147.1">150°</text>
<text x="246.3" y="147.1">180°</text>
<text x="266.8" y="147.1">210°</text>
<text x="287.4" y="147.1">240°</text>
<text x="308" y="147.1">270°</text>
<text x="328.6" y="147.1">300°</text>
<text x="349.1" y="147.1">330°</text>
<text x="22.4" y="223.1">TRAVEL</text>
<text x="51.3" y="223.1">PART</text>
<text x="83.1" y="223.1">ANGLES</text>
<text x="109.6" y="223.1">Z FROM TAIL</text>
<text x="139.2" y="223.1">MAX R</text>
<text x="25.4" y="229.1">±8°</text>
<text x="45.4" y="229.1">RIDING ITEM 5</text>
<text x="82.8" y="229.1">245-314°</text>
<text x="113.3" y="229.1">-9 TO 25</text>
<text x="140.1" y="229.1">R48.0</text>
<text x="25.4" y="235.1">±8°</text>
<text x="46.2" y="235.1">FIXED ITEM 5</text>
<text x="82.8" y="235.1">159-209°</text>
<text x="112.9" y="235.1">52 TO 82</text>
<text x="140.1" y="235.1">R44.0</text>
<text x="24.5" y="241.1">±10°</text>
<text x="45.4" y="241.1">RIDING ITEM 5</text>
<text x="82.8" y="241.1">243-317°</text>
<text x="113.3" y="241.1">-9 TO 26</text>
<text x="140.1" y="241.1">R49.6</text>
<text x="24.5" y="247.1">±10°</text>
<text x="46.2" y="247.1">FIXED ITEM 5</text>
<text x="82.8" y="247.1">159-209°</text>
<text x="112.9" y="247.1">52 TO 82</text>
<text x="140.1" y="247.1">R45.1</text>
<text x="305.1" y="262.5">2026-11-06</text>
</g>
<g font-size="2.3">
<text x="273.3" y="240.4">DIMENSIONS ARE IN MM</text>
<text x="273.3" y="243.1">TOL: X ±0.5 X.X ±0.2</text>
<text x="278.4" y="245.9">X.XX ±0.1 ANGLES ±1°</text>
<text x="273.3" y="248.6">DO NOT SCALE DRAWING</text>
</g>
<g font-size="2.1">
<text x="273" y="220.2">TEAM</text>
<text x="325" y="220.2">TITLE</text>
<text x="273" y="236.2">UNLESS OTHERWISE SPECIFIED</text>
<text x="325" y="236.2">SIZE</text>
<text x="343" y="236.2">DWG NO.</text>
<text x="405" y="236.2">REV</text>
<text x="303" y="254.2">DATE</text>
<text x="325" y="254.2">MATERIAL</text>
<text x="349" y="254.2">SCALE</text>
<text x="369" y="254.2">MASS</text>
<text x="395" y="254.2">SHEET</text>
</g>
<text font-size="1.7" x="275.5" y="254.3">THIRD ANGLE PROJECTION</text>
</svg>
